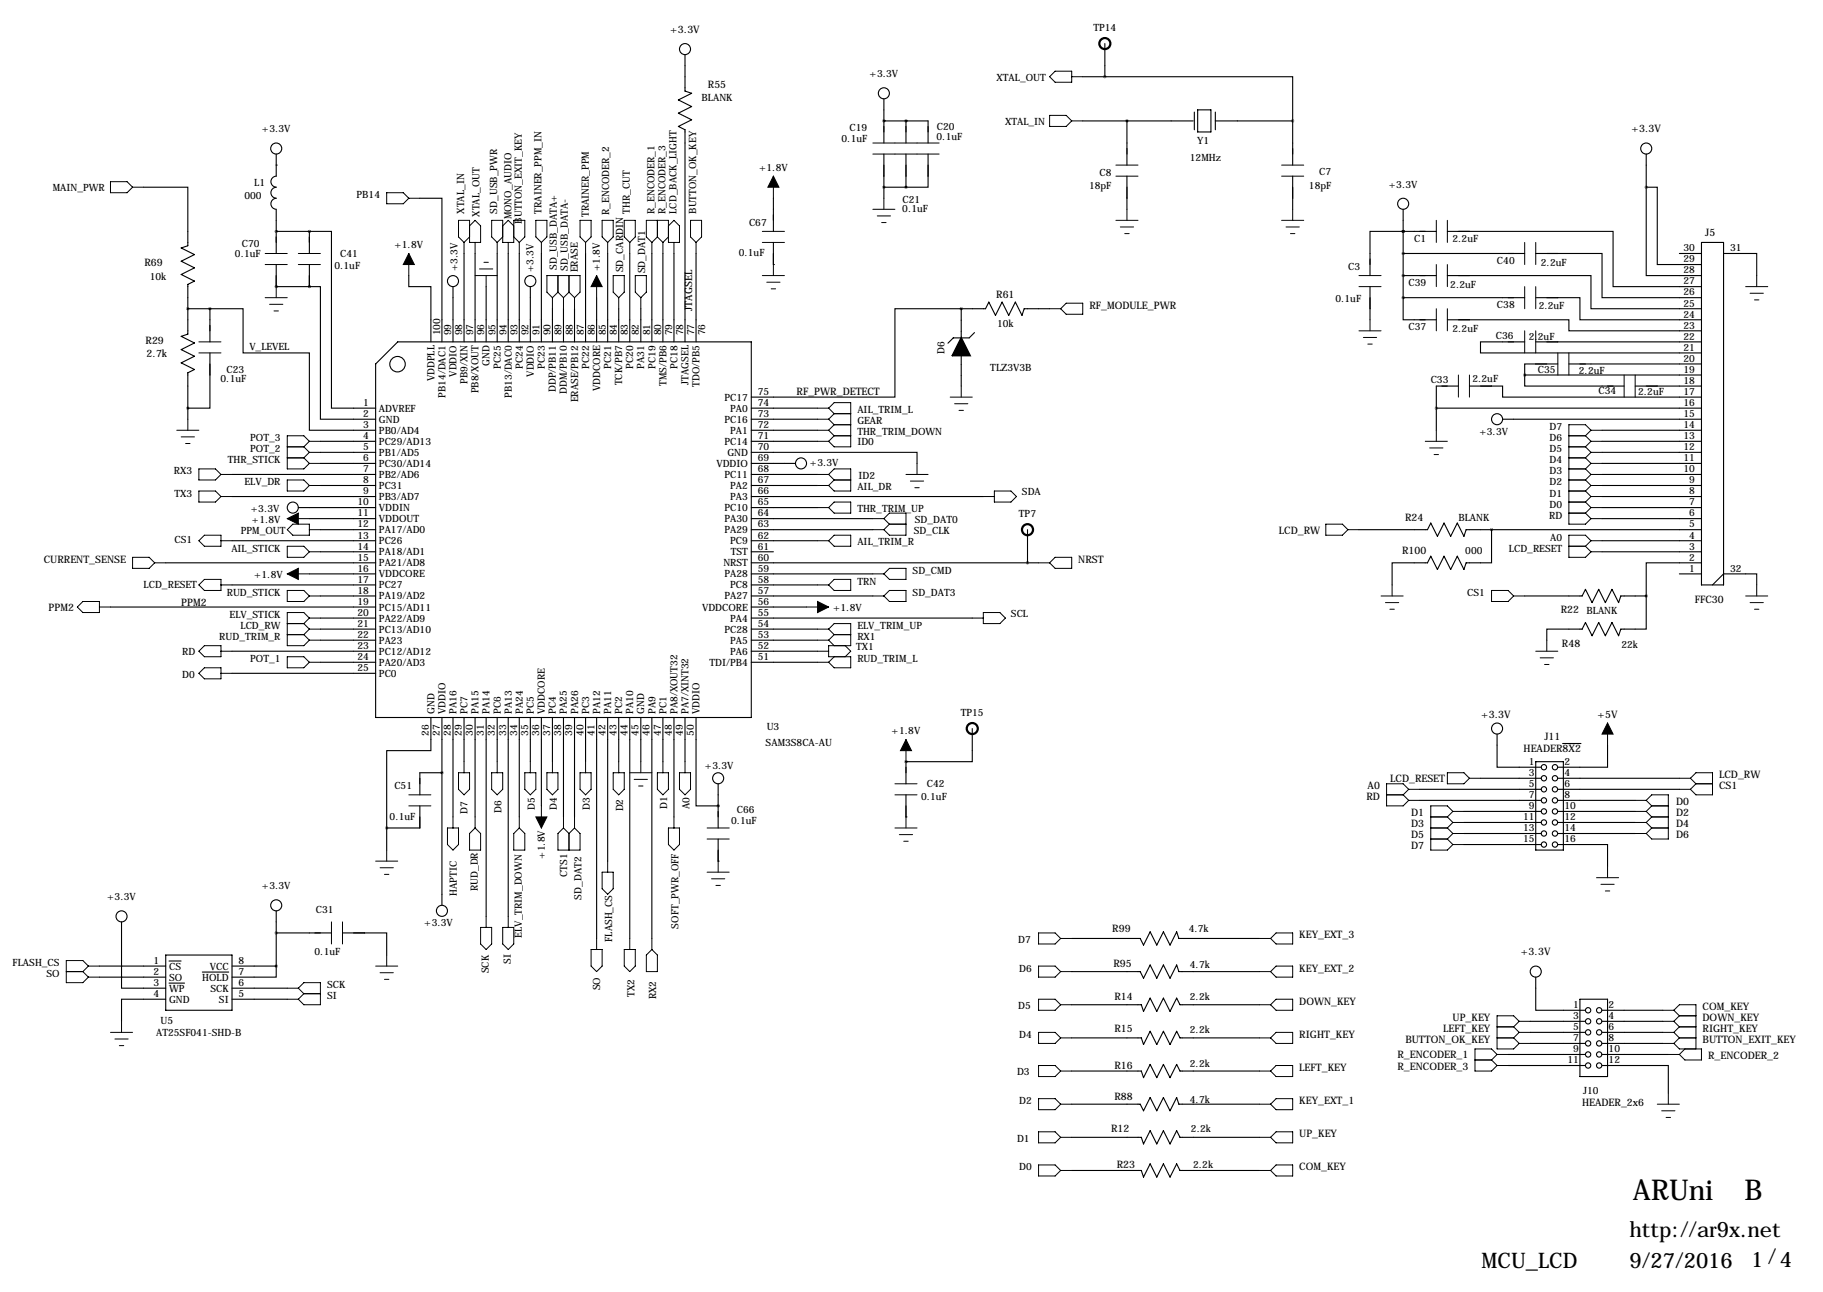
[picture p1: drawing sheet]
<svg xmlns="http://www.w3.org/2000/svg" width="419mm" height="297mm" viewBox="0 0 419 297" stroke-linecap="round" stroke-linejoin="round" font-family="sans-serif">
<g fill="none" stroke="#000" stroke-width=".25">
<path d="M157.5 12.6v8.3l1.5 .5-3 1.6 3 1.5-3 1.5 3 1.5-3 1.6 1.5 .7v48.8M248.9 17.6h5.1M254 17.6h43.2v10.2M254 10v7.6M63.5 35.4v5.1a1.27 1.27 0 0 0-1.2 1.3 1.27 1.27 0 0 0 1.2 1.2 1.27 1.27 0 0 0-1.2 1.3 1.27 1.27 0 0 0 1.2 1.3 1.27 1.27 0 0 0-1.2 1.2 1.27 1.27 0 0 0 1.2 1.3v10.2M63.5 38h.1M203.2 27.8h.1M203.2 22.7v10.2M203.2 35.4v10.2M203.2 27.8h10.2v5.1M208.3 27.8h.1M208.3 27.8v5.1"/>
<path d="M208.3 35.4v7.6M213.4 35.4v7.6h-5.1M248.9 27.8h25.4M259.1 27.8v10.2M274.6 25.8v4M275.3 25.3h3.1v5h-3.1zM279.4 25.8v4M279.4 27.8h17.8M297.2 27.8v10.2M378.5 35.4v7.6M33 43h10.2v13.5l-1.5 .5 3 1.5-3 1.6 3 1.5-3 1.5 3 1.5-1.5 .8v11.4l-1.5 .5 3 1.6-3 1.5 3 1.5-3 1.5 3 1.5-1.5 .8v10.7M63.5 53.2h.1"/>
<path d="M63.5 53.2h7.6M71.1 53.2h.1M71.1 53.2h5.1v40.6h10.2M71.1 53.2v5.1M96.5 45.6h5.1v33M106.7 58.3v20.3M109.2 58.3v20.3M114.3 58.3v20.3M116.8 58.3v20.3M119.4 58.3v20.3M124.5 58.3v20.3M134.6 58.3v20.3"/>
<path d="M139.7 58.3v20.3M144.8 58.3v20.3M149.9 58.3v20.3M152.4 58.3v20.3M154.9 58.3v20.3M160 58.3v20.3M177.8 45.6v7.6M177.8 55.7v5.1M203.2 43h5.1M259.1 40.5v7.6M297.2 40.5v7.6M322.6 53.2h.1"/>
<path d="M322.6 53.2h-7.6v10.2M322.6 58.3h27.9M322.6 53.2h7.6M322.6 48.1v20.3M332.7 53.2h38.1v12.7h20.4M353.1 58.3h15.2v10.1h22.9M378.5 43v20.4h12.7M378.5 43h2.5v17.8h10.2M386.1 58.3h5.1M391.2 55.7h5v78.8h-5zM396.2 58.3h7.7v5.1M43.2 71h5.1"/>
<path d="M48.3 71h7.6v10.1h15.2v17.8h15.3M48.3 71v7.6M63.5 65.9h.1M63.5 60.8v5.1M63.5 65.9h7.6M71.1 65.9h.1M71.1 65.9h2.6v30.5h12.7M71.1 60.8v5.1M91.4 78.6h81.3v86.4h-86.3v-81.3zM94 63.4v2.5h5.1v12.7M104.1 65.9v12.7M111.8 65.9v12.7"/>
<path d="M121.9 65.9v12.7M127 71v7.6M129.5 71v7.6M132.1 71v7.6M137.2 68.4v10.2M142.2 71v7.6M147.3 71v7.6M177.8 60.8h.1M221 71h-15.3v20.3h-33M221 71h5.6l.7-1.5 1.6 3 1.5-3 1.5 3 1.5-3 1.5 3 .6-1.5h5.8M221 71v6.7M224 76.5l-1.2 1.2h-3.6l-1.3 1.2"/>
<path d="M315 65.9v7.6M322.6 68.4v5.1h7.6M322.6 68.4h27.9M322.6 63.4h7.6M332.7 73.5h28v2.6h30.5M332.7 63.4h33.1v7.6h25.4M350.5 78.6h-10.1v2.5h50.8M353.1 68.4h10.1v5.1h28M353.1 78.6h38.1M48.3 81.1v12.7h-5.1M172.7 93.8h15.3M172.7 96.4h15.3"/>
<path d="M172.7 98.9h15.3M221 81.7v7.1M330.2 93.8h61M335.3 88.8h-5.1v10.1M337.8 88.8h7.6v2.5h45.8M345.4 96.4h45.8M350.5 86.2v2.6h22.9M350.5 86.2h40.7M358.1 83.7h-7.6v2.5M360.7 83.7h30.5M368.3 98.9h22.9M375.9 88.8h15.3"/>
<path d="M53.3 109.1h33.1M53.3 114.2h33.1M68.6 116.7h17.8M71.1 119.2h15.3M73.7 101.5h12.7M73.7 104h12.7M73.7 106.5h12.7M73.7 111.6h12.7M172.7 104h38.1v2.5M172.7 101.5h15.3M172.7 106.5h10.2M172.7 109.1h15.3"/>
<path d="M172.7 111.6h15.3M172.7 114.2h53.4M172.7 116.7h15.3M172.7 119.2h28M368.3 101.5h22.9M368.3 104h22.9M368.3 106.5h22.9M368.3 109.1h22.9M368.3 111.6h22.9M368.3 114.2h22.9M368.3 116.7h22.9M368.3 119.2h22.9"/>
<path d="M25.4 139.6h61M38.1 129.4h48.3M53.3 124.3h33.1M53.3 134.5h33.1M71.1 131.9h15.3M73.7 121.8h12.7M73.7 126.9h12.7M73.7 137h12.7M172.7 121.8h28M172.7 124.3h15.3M172.7 126.9h5.1M172.7 129.4h66.1"/>
<path d="M172.7 131.9h28M172.7 134.5h15.3M172.7 137h28M172.7 139.6h12.7M236.2 121.8v7.6M312.4 121.8h15.8l.7-1.5 1.6 3 1.5-3 1.5 3 1.5-3 1.5 3 .6-1.5h54.1M342.9 121.8v7.6h-5.8l-.6 1.5-1.5-3-1.5 3-1.5-3-1.5 3-1.6-3-.7 1.5h-8.2v5.1M350.5 137h13.2l.8-1.5 1.5 3 1.5-3 1.6 3 1.5-3 1.5 3 .5-1.5h5.9M368.3 124.3h22.9M368.3 126.9h22.9M378.5 137v7.6h-5.9l-.5 1.6-1.5-3.1-1.5 3.1-1.6-3.1-1.5 3.1-1.5-3.1-.8 1.5h-8.1v2.6M386.1 131.9h5.1"/>
<path d="M391.2 129.4h-12.7v7.6M393.7 134.5l2.5-2.6h7.7v2.6M53.3 149.7h33.1M53.3 154.8h33.1M73.7 142.1h12.7M73.7 144.6h12.7M73.7 147.2h12.7M73.7 152.3h12.7M172.7 142.1h50.8M172.7 144.6h15.3M172.7 147.2h15.3M172.7 149.7h15.3"/>
<path d="M172.7 152.3h15.3M99.1 165v7.6h-10.2v17.8M101.6 165v43.1M101.6 177.7h-5.1v5M104.1 165v22.8M106.7 165v10.1M109.2 165v22.8M111.8 165v45.7M114.3 165v10.1M116.8 165v45.7M119.4 165v22.8M121.9 165v10.1"/>
<path d="M124.5 165v20.3M127 165v10.1M129.5 165v22.8M132.1 165v22.8M134.6 165v10.1M137.2 165v50.8M139.7 165v33M142.2 165v10.1M144.8 165v50.8M147.3 165v10.1M149.9 165v50.8M152.4 165v10.1"/>
<path d="M154.9 165v22.8M157.5 165v10.1M160 165v20.3h5.1M208.3 175.1h.1M208.3 175.1v5.1M223.5 167.5v7.6h-15.2M340.4 178.9h13.9M344.2 168.8v7.6h10.1M353.1 175.1h6.3v20.3h-6.3zM358.1 178.9h28M359.2 170.9h4.3M369.6 171.3v5.1h-11.5"/>
<path d="M88.9 190.4v5M96.5 185.3v5.1h-7.6M165.1 198h.1M165.1 185.3h.1M165.1 180.2v10.2M165.1 192.9v5.1M208.3 187.8h.1M208.3 182.7v5.1M326.4 181.5h27.9M326.4 184h27.9M336.5 186.5h17.8M336.5 189.1h17.8"/>
<path d="M336.5 191.6h17.8M336.5 194.2h17.8M358.1 194.2h11.5v5M358.1 181.5h28M358.1 184h17.8M358.1 186.5h17.8M358.1 189.1h17.8M358.1 191.6h17.8M27.9 211.9v15.3h10.2M38.1 219.6h15.2v12.7h-15.2zM63.5 209.4v12.7M63.5 214.5h12.7"/>
<path d="M78.7 214.5h10.2v5.1M246.4 215.8h15.7l.8 1.5 1.5-3.1 1.5 3.1 1.6-3.1 1.5 3.1 1.5-3.1 .5 1.6h18.6M22.9 222.1h15.2M22.9 224.6h15.2M38.1 229.7h-10.2v5.1M38.9 220.9h2.7M38.9 226h3.5M46.5 223.5h6.1M53.3 222.1h10.2M53.3 227.2h12.7M53.3 229.7h12.7M63.5 222.1v2.5h-10.2"/>
<path d="M246.4 238.6h16l.5 1.5 1.5-3 1.5 3 1.6-3 1.5 3 1.5-3 .8 1.5h18.3M246.4 231h16l.5 1.5 1.5-3 1.5 3 1.6-3 1.5 3 1.5-3 .8 1.5h18.3M246.4 223.4h15.7l.8 1.5 1.5-3 1.5 3 1.6-3 1.5 3 1.5-3 .5 1.5h18.6M351.8 234.8h12.7M351.8 237.3h12.7M351.8 239.9h12.7M353.1 224.6v7.7h11.4M363.2 229.7h6.4v17.8h-6.4zM368.3 232.3h14M368.3 234.8h14M368.3 237.3h14M368.3 239.9h14"/>
<path d="M246.4 246.2h16l.5 1.6 1.5-3.1 1.5 3.1 1.6-3.1 1.5 3.1 1.5-3.1 .8 1.5h18.3M246.4 253.9h15.7l.8 1.5 1.5-3.1 1.5 3.1 1.6-3.1 1.5 3.1 1.5-3.1 .5 1.6h18.6M346.7 242.4h17.8M346.7 245h17.8M368.3 245h15.2v6.3M368.3 242.4h15.2M246.4 261.5h16l.5 1.5 1.5-3 1.5 3 1.6-3 1.5 3 1.5-3 .8 1.5h18.3M246.4 269.1h16l.5 1.5 1.5-3 1.5 3 1.6-3 1.5 3 1.5-3 .8 1.5h18.3"/>
<circle cx="157.5" cy="11.3" r="1.27"/>
<circle cx="63.5" cy="34.1" r="1.27"/>
<circle cx="203.2" cy="21.4" r="1.27"/>
<circle cx="378.5" cy="34.1" r="1.27"/>
<circle cx="322.6" cy="46.8" r="1.27"/>
<circle cx="104.1" cy="64.6" r="1.27"/>
<circle cx="121.9" cy="64.6" r="1.27"/>
<circle cx="91.4" cy="83.7" r="1.78"/>
<circle cx="344.2" cy="96.4" r="1.27"/>
<circle cx="67.3" cy="116.7" r="1.27"/>
<circle cx="184.1" cy="106.5" r="1.27"/>
<circle cx="165.1" cy="178.9" r="1.27"/>
<circle cx="344.2" cy="167.5" r="1.27"/>
<circle cx="354.9" cy="178.9" r=".61"/>
<circle cx="354.9" cy="176.4" r=".61"/>
<circle cx="357.5" cy="178.9" r=".61"/>
<circle cx="357.5" cy="176.4" r=".61"/>
<circle cx="354.9" cy="191.6" r=".61"/>
<circle cx="354.9" cy="186.5" r=".61"/>
<circle cx="354.9" cy="189.1" r=".61"/>
<circle cx="354.9" cy="181.5" r=".61"/>
<circle cx="354.9" cy="194.2" r=".61"/>
<circle cx="354.9" cy="184" r=".61"/>
<circle cx="357.5" cy="191.6" r=".61"/>
<circle cx="357.5" cy="186.5" r=".61"/>
<circle cx="357.5" cy="189.1" r=".61"/>
<circle cx="357.5" cy="181.5" r=".61"/>
<circle cx="357.5" cy="194.2" r=".61"/>
<circle cx="357.5" cy="184" r=".61"/>
<circle cx="27.9" cy="210.7" r="1.27"/>
<circle cx="63.5" cy="208.1" r="1.27"/>
<circle cx="101.6" cy="209.4" r="1.27"/>
<circle cx="353.1" cy="223.4" r="1.27"/>
<circle cx="365.1" cy="234.8" r=".61"/>
<circle cx="365.1" cy="232.3" r=".61"/>
<circle cx="365.1" cy="237.3" r=".61"/>
<circle cx="365.1" cy="239.9" r=".61"/>
<circle cx="367.6" cy="234.8" r=".61"/>
<circle cx="367.6" cy="232.3" r=".61"/>
<circle cx="367.6" cy="237.3" r=".61"/>
<circle cx="367.6" cy="239.9" r=".61"/>
<circle cx="365.1" cy="245" r=".61"/>
<circle cx="365.1" cy="242.4" r=".61"/>
<circle cx="367.6" cy="245" r=".61"/>
<circle cx="367.6" cy="242.4" r=".61"/>
</g>
<g fill="none" stroke="#000" stroke-width=".23">
<path d="M241.3 17.6l1.3-1.2h3.8v2.5h-3.8zM246.4 17.6h2.5M200.7 32.9h15.2M200.7 35.4h15.2M241.3 26.5h3.8l1.3 1.3-1.3 1.3h-3.8zM246.4 27.8h2.5M256.5 38h5.1M294.6 38h5.1M25.4 41.8h3.8l1.3 1.2-1.3 1.3h-3.8zM30.5 43h2.5M61 58.3h5M68.6 58.3h5.1"/>
<path d="M88.9 44.3h3.8l1.3 1.3-1.3 1.2h-3.8zM94 45.6h2.5M94 58.3v5.1M106.7 55.7v2.6M107.9 51.9l1.3-1.2 1.3 1.2v3.8h-2.6v-5h-2.5v3.8l1.3 1.2M107.9 54.5l-1.2 1.2M109.2 55.7v2.6M114.3 55.7l-1.3-1.2v-3.8h2.6v5h2.5v-5h2.5v3.8l-1.2 1.2M114.3 55.7v2.6M115.6 54.5l-1.3 1.2M115.6 51.9l1.2-1.2 1.3 1.2M116.8 55.7v2.6"/>
<path d="M118.1 54.5l1.3 1.2M119.4 55.7v2.6M123.2 50.7h2.5v3.8l-1.2 1.2-1.3-1.2zM124.5 55.7v2.6M133.3 50.7h2.6v3.8l-1.3 1.2-1.3-1.2zM134.6 55.7v2.6M138.4 50.7h2.6v3.8l-1.3 1.2-1.3-1.2zM139.7 55.7v2.6M143.5 50.7h2.5v3.8l-1.2 1.2-1.3-1.2zM144.8 55.7v2.6M149.9 55.7v2.6M151.1 54.5l-1.2 1.2"/>
<path d="M151.1 50.7v3.8M151.1 54.5l1.3 1.2M152.4 55.7v2.6M153.7 51.9l1.2-1.2 1.3 1.2v3.8h-2.5v-5h-5.1v3.8l1.3 1.2M153.7 54.5l-1.3 1.2M154.9 55.7v2.6M158.7 50.7h2.6v3.8l-1.3 1.2-1.3-1.2zM160 55.7v2.6M175.3 53.2h5M175.3 55.7h5M177.8 40.5v5.1M200.7 48.1h5"/>
<path d="M201.7 49.6h3M202.7 51.2h1M203.2 45.6v2.5M256.5 40.5h5.1M256.5 50.7h5.1M257.6 52.2h3M258.6 53.7h1M259.1 48.1v2.6M294.6 40.5h5.1M294.6 50.7h5.1M295.7 52.2h3M296.7 53.7h1"/>
<path d="M297.2 48.1v2.6M330.2 50.7v5M332.7 50.7v5M350.5 55.7v5.1M353.1 55.7v5.1M45.7 78.6h5.1M61 60.8h5M61 68.4h5M62 70h3M63 71.5h1M63.5 65.9v2.5M68.6 60.8h5.1"/>
<path d="M109.2 63.4h5.1M110.2 61.8h3.1M111.3 60.3h1M111.8 63.4v2.5M127 68.4l-1.3-1.2v-3.8h7.6v3.8l-1.2 1.2M127 68.4v2.6M128.3 63.4v3.8M128.3 67.2l-1.3 1.2M128.3 67.2l1.2 1.2M129.5 68.4v2.6M130.8 67.2l-1.3 1.2M130.8 63.4v3.8"/>
<path d="M130.8 67.2l1.3 1.2M132.1 68.4v2.6M137.2 63.4v5M141 63.4h2.5v3.8l-1.3 1.2-1.2-1.2zM142.2 68.4v2.6M146 63.4h2.6v3.8l-1.3 1.2-1.3-1.2zM147.3 68.4v2.6M175.3 63.4h5M176.3 64.9h3M177.3 66.4h1M177.8 60.8v2.6M241.3 71h2.5"/>
<path d="M245.1 69.7h3.8v2.5h-3.8l-1.3-1.2zM312.4 63.4h5.1M312.4 65.9h5.1M312.4 76.1h5.1M313.4 77.6h3.1M314.5 79.1h1M315 73.5v2.6M330.2 60.8v5.1M330.2 71v5.1M332.7 60.8v5.1M332.7 71v5.1M350.5 65.9v5.1"/>
<path d="M350.5 76.1v5M353.1 65.9v5.1M353.1 76.1v5M401.3 65.9h5.1M402.3 67.4h3.1M403.4 68.9h1M403.9 63.4v2.5M40.6 98.9h5.1M43.2 96.4v2.5M45.7 81.1h5.1M188 98.9h2.5M188 93.8h2.5"/>
<path d="M188 96.4h2.5M190.5 93.8l1.3-1.2h3.8v10.1h-3.8l-1.3-1.2M190.5 98.9l1.3 1.3M190.5 93.8l1.3 1.3M190.5 96.4l1.3 1.2M191.8 97.6h3.8M191.8 97.6l-1.3 1.3M191.8 95.1h3.8M191.8 95.1l-1.3 1.3M218.4 91.3h5.1M219.5 92.8h3M220.5 94.3h1"/>
<path d="M221 88.8v2.5M330.2 98.9v2.6M335.3 86.2v5.1M337.8 86.2v5.1M358.1 81.1v5.1M360.7 81.1v5.1M365.8 98.9l-1.3-1.3h-3.8v22.9h3.8l1.3-1.3M365.8 98.9h2.5M365.8 98.9l-1.3 1.3M373.4 86.2v5.1M375.9 86.2v5.1M41.7 100.4h3"/>
<path d="M42.7 102h1M45.7 112.9h3.8l1.3 1.3-1.3 1.2h-3.8zM45.7 107.8h3.8l1.3 1.3-1.3 1.2h-3.8zM50.8 109.1h2.5M50.8 114.2h2.5M66 110.3h3.8l1.3 1.3-1.3 1.3h-3.8zM66 105.3h3.8M66 102.7h3.8M66 119.2h5.1M69.8 105.3l1.3 1.2M69.8 102.7l1.3 1.3M71.1 101.5l-1.3-1.3h-3.8v7.6h3.8l1.3-1.3"/>
<path d="M71.1 106.5h2.6M71.1 101.5h2.6M71.1 101.5l-1.3 1.2M71.1 111.6h2.6M71.1 104h2.6M71.1 104l-1.3 1.3M188 116.7h2.5M188 101.5h2.5M188 111.6h2.5M188 109.1h2.5M190.5 109.1l1.3-1.3h3.8v5.1h-3.8l-1.3-1.3M190.5 109.1l1.3 1.2"/>
<path d="M191.8 115.4h3.8v2.6h-3.8l-1.3-1.3zM191.8 100.2h3.8M191.8 110.3h3.8M191.8 110.3l-1.3 1.3M191.8 100.2l-1.3 1.3M200.7 119.2h2.5M203.2 119.2l1.3-1.2h3.8v5h-3.8l-1.3-1.2M203.2 119.2l1.3 1.3M208.3 109.1h5.1M209.3 110.6h3M210.3 112.1h1M210.8 106.5v2.6"/>
<path d="M226.1 114.2h2.5M228.6 112.9h3.8l1.3 1.3-1.3 1.2h-3.8zM327.7 101.5h5M328.7 103h3M329.7 104.5h1M360.7 118h3.8M360.7 115.4h3.8M360.7 100.2h3.8M360.7 107.8h3.8M360.7 105.3h3.8M360.7 102.7h3.8M360.7 112.9h3.8"/>
<path d="M360.7 110.3h3.8M364.5 115.4l1.3 1.3M364.5 112.9l1.3 1.3M364.5 110.3l1.3 1.3M364.5 107.8l1.3 1.3M364.5 105.3l1.3 1.2M364.5 102.7l1.3 1.3M364.5 100.2l1.3 1.3M364.5 118l1.3 1.2M365.8 116.7h2.5M365.8 106.5h2.5M365.8 101.5h2.5"/>
<path d="M365.8 111.6h2.5M365.8 109.1h2.5M365.8 104h2.5M365.8 114.2h2.5M365.8 116.7l-1.3 1.3M365.8 119.2h2.5M365.8 114.2l-1.3 1.2M365.8 111.6l-1.3 1.3M365.8 109.1l-1.3 1.2M365.8 106.5l-1.3 1.3M365.8 104l-1.3 1.3M365.8 101.5l-1.3 1.2"/>
<path d="M19 138.3h3.9v2.5h-3.9l-1.2-1.2zM22.9 139.6h2.5M30.5 128.1h3.8l1.3 1.3-1.3 1.3h-3.8zM35.6 129.4h2.5M47 123h3.8v2.6h-3.8l-1.3-1.3zM47 133.2h3.8v2.5h-3.8l-1.3-1.2zM50.8 124.3h2.5M50.8 134.5h2.5M66 125.6h3.8l1.3 1.3-1.3 1.2h-3.8zM66 121.8l1.3-1.3h3.8v2.5h-3.8zM66 135.7h3.8l1.3 1.3-1.3 1.3h-3.8zM66 131.9h5.1"/>
<path d="M71.1 126.9h2.6M71.1 137h2.6M71.1 121.8h2.6M185.4 139.6h5.1M188 124.3h2.5M188 134.5h2.5M191.8 123h3.8v2.6h-3.8l-1.3-1.3zM191.8 133.2h3.8v2.5h-3.8l-1.3-1.2zM200.7 137h2.5M200.7 131.9h2.5M200.7 121.8h2.5M204.5 135.7h3.8v2.6h-3.8l-1.3-1.3z"/>
<path d="M204.5 130.7h3.8v2.5h-3.8l-1.3-1.3zM204.5 120.5l-1.3 1.3M204.5 120.5h3.8M238.8 129.4h2.5M241.3 129.4l1.3-1.3h3.8v2.6h-3.8zM304.8 120.5h3.8l1.3 1.3-1.3 1.2h-3.8zM309.9 121.8h2.5M317.5 137h5.1M318.5 138.5h3.1M320 134.5v2.5M342.9 135.7h3.8l1.3 1.3-1.3 1.3h-3.8zM348 137h2.5"/>
<path d="M360.7 125.6h3.8M364.5 125.6l1.3 1.3M365.8 124.3l-1.3-1.3h-3.8v5.1h3.8l1.3-1.2M365.8 124.3h2.5M365.8 126.9h2.5M365.8 124.3l-1.3 1.3M401.3 137h5.1M402.3 138.5h3.1M403.9 134.5v2.5M45.7 154.8l1.3-1.3h3.8v2.6h-3.8zM47 148.4h3.8v2.6h-3.8l-1.3-1.3zM50.8 149.7h2.5"/>
<path d="M50.8 154.8h2.5M66 151h3.8l1.3 1.3-1.3 1.2h-3.8zM66 143.4h3.8M66 145.9h3.8M69.8 145.9l1.3 1.3M69.8 143.4l1.3 1.2M71.1 142.1l-1.3-1.3h-3.8v7.6h3.8l1.3-1.2M71.1 142.1h2.6M71.1 142.1l-1.3 1.3M71.1 147.2h2.6M71.1 152.3h2.6M71.1 144.6h2.6"/>
<path d="M71.1 144.6l-1.3 1.3M188 147.2h2.5M188 152.3h2.5M188 144.6h2.5M188 149.7h2.5M190.5 144.6l1.3-1.2h3.8v5h-5.1v2.6h5.1v2.5h-3.8l-1.3-1.2M190.5 144.6l1.3 1.3M190.5 147.2l1.3 1.2M191.8 145.9h3.8M191.8 151l-1.3 1.3M191.8 145.9l-1.3 1.3M194.3 148.4l1.3 1.3-1.3 1.3"/>
<path d="M223.5 142.1h2.6M226.1 140.8h3.8l1.2 1.3-1.2 1.3h-3.8zM319.5 140.1h1M353.1 149.7h5M354.1 151.2h3M355.1 152.8h1M355.6 147.2v2.5M403.4 140.1h1M105.4 177.7h2.5v3.8l-1.2 1.2-1.3-1.2zM106.7 175.1v2.6M113 177.7h2.6v3.8l-1.3 1.2-1.3-1.2zM114.3 175.1v2.6"/>
<path d="M120.6 177.7h2.6v3.8l-1.3 1.2-1.3-1.2zM121.9 175.1v2.6M125.7 177.7h2.6v3.8l-1.3 1.2-1.3-1.2zM127 175.1v2.6M133.3 177.7h2.6v3.8l-1.3 1.2-1.3-1.2zM134.6 175.1v2.6M141 177.7h2.5v3.8l-1.3 1.2-1.2-1.2zM142.2 175.1v2.6M144.8 177.7h5.1M145.8 179.2h3M147.3 175.1v2.6M151.1 177.7h2.6v3.8l-1.3 1.2-1.3-1.2z"/>
<path d="M152.4 175.1v2.6M156.2 177.7h2.5v3.8l-1.2 1.2-1.3-1.2zM157.5 175.1v2.6M208.3 170v5.1M332.7 177.7h3.8l1.3 1.2-1.3 1.3h-3.8zM337.8 178.9h2.6M369.6 166.2v5.1M386.1 178.9h2.5M388.6 178.9l1.3-1.2h3.8v5h-3.8l-1.3-1.2M388.6 178.9l1.3 1.3M86.4 198h5M87.4 199.5h3"/>
<path d="M88.9 195.4v2.6M94 182.7h5.1M94 185.3h5.1M102.9 190.4h2.5v3.8l-1.3 1.2-1.2-1.2zM104.1 187.8v2.6M107.9 191.6l1.3-1.2 1.3 1.2v3.8h-2.6zM109.2 187.8v2.6M119.4 187.8v2.6M119.4 190.4l1.2 1.2v3.8h-2.5v-3.8zM124.5 185.3v5.1M129.5 190.4l-1.2 1.2v3.8h5v-3.8l-1.2-1.2M129.5 187.8v2.6"/>
<path d="M129.5 190.4l1.3 1.2M130.8 191.6v3.8M132.1 187.8v2.6M132.1 190.4l-1.3 1.2M139.7 198v2.5M146.8 180.7h1M153.7 190.4h2.5v3.8l-1.3 1.2-1.2-1.2zM154.9 187.8v2.6M162.6 190.4h5M162.6 192.9h5M165.1 198v2.5M205.7 180.2h5.1"/>
<path d="M205.7 182.7h5.1M205.7 190.4h5.1M206.8 191.9h3M207.8 193.4h1M208.3 187.8v2.6M318.8 182.7h3.8M322.6 182.7l1.2 1.3M323.8 181.5l-1.2-1.3h-3.8v5.1h3.8l1.2-1.3M323.8 181.5l-1.2 1.2M323.8 184h2.6M323.8 181.5h2.6M328.9 190.4h3.8"/>
<path d="M328.9 192.9h3.8M328.9 187.8h3.8M332.7 187.8l1.3 1.3M332.7 190.4l1.3 1.2M332.7 192.9l1.3 1.3M334 186.5l-1.3-1.2h-3.8v10.1h3.8l1.3-1.2M334 189.1l-1.3 1.3M334 186.5h2.5M334 186.5l-1.3 1.3M334 189.1h2.5M334 191.6h2.5M334 191.6l-1.3 1.3"/>
<path d="M334 194.2h2.5M369.6 199.2v2.6M375.9 186.5h2.6M375.9 184h2.6M375.9 189.1h2.6M375.9 191.6h2.6M378.5 184l1.2-1.3h3.8v10.2h-3.8l-1.2-1.3M378.5 184l1.2 1.3M378.5 189.1l1.2 1.3M378.5 186.5l1.2 1.3M379.7 185.3h3.8M379.7 190.4h3.8"/>
<path d="M379.7 187.8h3.8M379.7 187.8l-1.2 1.3M379.7 190.4l-1.2 1.2M379.7 185.3l-1.2 1.2M386.1 181.5h2.5M389.9 180.2h3.8M389.9 180.2l-1.3 1.3M76.2 211.9v5.1M78.7 211.9v5.1M88.4 201h1M88.9 219.6v2.5M110.5 213.2h2.5v3.8l-1.2 1.3-1.3-1.3z"/>
<path d="M111.8 210.7v2.5M115.6 213.2h2.5v3.8l-1.3 1.3-1.2-1.3zM116.8 210.7v2.5M135.9 218.3h2.5v3.8l-1.2 1.3-1.3-1.3zM137.2 215.8v2.5M138.4 200.5h2.6v3.8l-1.3 1.3-1.3-1.3zM143.5 218.3h2.5v3.8l-1.2 1.3-1.3-1.3zM144.8 215.8v2.5M149.9 218.3l1.2 1.3v3.8h-2.5v-3.8zM149.9 215.8v2.5M162.6 200.5h5M163.6 202h3"/>
<path d="M164.6 203.6h1M238.8 214.5h3.8l1.2 1.3-1.2 1.2h-3.8zM243.8 215.8h2.6M289.6 215.8h2.5M293.4 214.5h3.8v2.5h-3.8l-1.3-1.2zM367 201.8h5.1M368 203.3h3.1M369.1 204.8h1M15.2 223.4h3.8M19 223.4l1.3 1.2M20.3 224.6h2.6M20.3 222.1h2.6"/>
<path d="M20.3 222.1l-1.3 1.3M20.3 222.1l-1.3-1.3h-3.8v5.1h3.8l1.3-1.3M25.4 237.3h5.1M26.4 238.9h3.1M27.9 234.8v2.5M66 229.7h2.6M66 227.2h2.6M68.6 227.2l1.2-1.3h3.9v5.1h-3.9l-1.2-1.3M68.6 227.2l1.2 1.3M69.8 228.5h3.9M69.8 228.5l-1.2 1.2M86.4 222.1h5"/>
<path d="M87.4 223.6h3M88.4 225.2h1M238.8 222.1h3.8l1.2 1.3-1.2 1.2h-3.8zM238.8 229.7h3.8l1.2 1.3-1.2 1.3h-3.8zM238.8 237.3h3.8l1.2 1.3-1.2 1.3h-3.8zM243.8 238.6h2.6M243.8 231h2.6M243.8 223.4h2.6M289.6 238.6h2.5M289.6 231h2.5M289.6 223.4h2.5M293.4 237.3h3.8v2.6h-3.8l-1.3-1.3z"/>
<path d="M293.4 229.7h3.8v2.6h-3.8l-1.3-1.3zM293.4 222.1h3.8v2.5h-3.8l-1.3-1.2zM344.2 238.6h3.8M344.2 236.1h3.8M348 236.1l1.2 1.2M348 238.6l1.2 1.3M349.2 239.9h2.6M349.2 237.3h2.6M349.2 234.8l-1.2-1.3h-3.8v7.7h3.8l1.2-1.3M349.2 234.8h2.6M349.2 234.8l-1.2 1.3M349.2 237.3l-1.2 1.3"/>
<path d="M382.3 239.9h2.5M382.3 237.3h2.5M382.3 232.3h2.5M382.3 234.8h2.5M384.8 232.3l1.3-1.3h3.8v10.2M384.8 232.3l1.3 1.2M384.8 234.8l1.3 1.3M384.8 237.3l1.3 1.3M384.8 239.9l1.3 1.3h5.1v2.5h-3.9l-1.2-1.3M386.1 238.6h3.8M386.1 233.5h3.8M386.1 236.1h3.8"/>
<path d="M386.1 233.5l-1.3 1.3M386.1 236.1l-1.3 1.2M386.1 238.6l-1.3 1.3M27.4 240.4h1M238.8 245h3.8l1.2 1.2-1.2 1.3h-3.8zM238.8 252.6h3.8l1.2 1.3-1.2 1.2h-3.8zM243.8 253.9h2.6M243.8 246.2h2.6M289.6 253.9h2.5M289.6 246.2h2.5M293.4 252.6h3.8v2.5h-3.8l-1.3-1.2zM293.4 245h3.8v2.5h-3.8l-1.3-1.3z"/>
<path d="M339.1 243.7h3.8M342.9 243.7l1.3 1.3M344.2 242.4l-1.3-1.2h-3.8v5h3.8l1.3-1.2M344.2 245h2.5M344.2 242.4l-1.3 1.3M344.2 242.4h2.5M381 253.9h5.1M382 255.4h3.1M383 256.9h1M383.5 251.3v2.6M383.5 242.4h2.6M387.3 241.2l-1.2 1.2"/>
<path d="M238.8 267.8h3.8l1.2 1.3-1.2 1.3h-3.8zM238.8 260.2h3.8l1.2 1.3-1.2 1.2h-3.8zM243.8 269.1h2.6M243.8 261.5h2.6M289.6 269.1h2.5M289.6 261.5h2.5M293.4 267.8h3.8v2.6h-3.8l-1.3-1.3zM293.4 260.2h3.8v2.5h-3.8l-1.3-1.2z"/>
</g>
<g fill="none" stroke="#000" stroke-width=".51">
<circle cx="254" cy="10" r="1.27"/>
<circle cx="236.2" cy="121.8" r="1.27"/>
<circle cx="223.5" cy="167.5" r="1.27"/>
</g>
<path d="M221 77.7l2 4h-4.1z" fill="#000" stroke="#000" stroke-width=".38"/>
<path d="M94 58.3l1.2 2.5h-2.5zM177.8 40.5l1.3 2.5h-2.6zM137.2 63.4l1.2 2.5h-2.5zM66 119.2l2.6-1.2v2.5zM66 131.9l2.6-1.2v2.5zM188 138.3l2.5 1.3-2.5 1.2zM208.3 170l1.2 2.6h-2.5zM369.6 166.2l1.2 2.6h-2.5zM123.2 187.8h2.5l-1.2 2.6z" fill="#000" stroke="#000" stroke-width=".23"/>
<path d="M48.2 71a.05 .05 0 0 0 .1 0 .05 .05 0 0 0-.1 0zM378.4 43a.05 .05 0 0 0 .1 0 .05 .05 0 0 0-.1 0zM378.4 137a.05 .05 0 0 0 .1 0 .05 .05 0 0 0-.1 0z" fill="#000" stroke="#000" stroke-width=".63"/>
<g font-size="6.6">
<text x="375.4" y="276">ARUni</text>
<text x="401.1" y="276">B</text>
</g>
<g font-size="4.9">
<text x="374.6" y="284.3">http://ar9x.net</text>
<text x="340.6" y="291.5">MCU_LCD</text>
<text x="374.6" y="291.5">9/27/2016</text>
<text x="402.6" y="291.2">1 /4</text>
</g>
<g font-size="2.4">
<text x="154.1" y="7.5">+3.3V</text>
<text x="162.7" y="20.3">R55</text>
<text x="375.1" y="30.3">+3.3V</text>
<text x="392" y="54.4">J5</text>
<text x="33.2" y="61.2">R69</text>
<text x="159.1" y="71.5" transform="rotate(-90 159.1 71.5)">JTAGSEL</text>
<text x="229" y="68.4">R61</text>
<text x="250.4" y="71">RF_MODULE_PWR</text>
<text x="33.5" y="79">R29</text>
<text x="33.7" y="82.2">2.7k</text>
<text x="183.1" y="90.8">RF_PWR_DETECT</text>
<text x="323" y="119.7">R24</text>
<text x="294" y="122.8">LCD_RW</text>
<text x="10.1" y="129.4">CURRENT_SENSE</text>
<text x="247.9" y="129.4">NRST</text>
<text x="322.3" y="127.4">R100</text>
<text x="11.2" y="140.6">PPM2</text>
<text x="41.7" y="139.3">PPM2</text>
<text x="358.8" y="140.8">R22 BLANK</text>
<text x="389.6" y="138.5">FFC30</text>
<text x="359.1" y="148.7">R48</text>
<text x="340.5" y="165">+3.3V</text>
<text x="367.3" y="165">+5V</text>
<text x="350.3" y="173">HEADER8X2</text>
<text x="355" y="170">J11</text>
<text x="319.6" y="179.7">LCD_RESET</text>
<text x="395.2" y="178.9">LCD_RW</text>
<text x="314.1" y="184">RD</text>
<text x="314.4" y="181.5">A0</text>
<text x="385.3" y="185">D0</text>
<text x="395.2" y="181.5">CS1</text>
<text x="324.4" y="187.6">D1</text>
<text x="324.4" y="190.1">D3</text>
<text x="385.3" y="190.1">D4</text>
<text x="385.3" y="187.6">D2</text>
<text x="324.4" y="192.6">D5</text>
<text x="324.4" y="195.2">D7</text>
<text x="385.3" y="192.6">D6</text>
<text x="255.7" y="214.4">R99</text>
<text x="298.7" y="215.8">KEY_EXT_3</text>
<text x="349.7" y="219.6">+3.3V</text>
<text x="256" y="222.2">R95</text>
<text x="298.7" y="223.4">KEY_EXT_2</text>
<text x="256.2" y="230">R14</text>
<text x="298.7" y="231">DOWN_KEY</text>
<text x="391.4" y="232.3">COM_KEY</text>
<text x="256.2" y="237.3">R15</text>
<text x="298.7" y="238.6">RIGHT_KEY</text>
<text x="323.1" y="239.9">BUTTON_OK_KEY</text>
<text x="331.8" y="237.3">LEFT_KEY</text>
<text x="334" y="234.8">UP_KEY</text>
<text x="391.4" y="234.8">DOWN_KEY</text>
<text x="391.4" y="237.3">RIGHT_KEY</text>
<text x="391.4" y="239.9">BUTTON_EXIT_KEY</text>
<text x="256.2" y="245.7">R16</text>
<text x="321.3" y="243.2">R_ENCODER_1</text>
<text x="321.3" y="246">R_ENCODER_3</text>
<text x="392.7" y="243.4">R_ENCODER_2</text>
<text x="298.7" y="246.2">LEFT_KEY</text>
<text x="256.2" y="253">R88</text>
<text x="298.7" y="253.9">KEY_EXT_1</text>
<text x="363.7" y="254.3">HEADER_2x6</text>
<text x="255.5" y="260.2">R12</text>
<text x="298.7" y="261.5">UP_KEY</text>
<text x="256.7" y="268.6">R23</text>
<text x="298.7" y="269.1">COM_KEY</text>
</g>
<g font-size="2.3">
<text x="251.4" y="7.1">TP14</text>
<text x="199.9" y="17.6">+3.3V</text>
<text x="161.3" y="23.2">BLANK</text>
<text x="229.1" y="18.7">XTAL_OUT</text>
<text x="215.4" y="29.8">C20</text>
<text x="231.1" y="28.8">XTAL_IN</text>
<text x="60.2" y="30.3">+3.3V</text>
<text x="193.5" y="32.7">0.1uF</text>
<text x="195.3" y="30.1">C19</text>
<text x="215.3" y="32.2">0.1uF</text>
<text x="275.2" y="33.2">Y1</text>
<text x="174.5" y="39.2">+1.8V</text>
<text x="252.8" y="40.5">C8</text>
<text x="273.6" y="36.9">12MHz</text>
<text x="303.3" y="40.2">C7</text>
<text x="12.1" y="43.9">MAIN_PWR</text>
<text x="56.2" y="45.7">000</text>
<text x="58.4" y="42.8">L1</text>
<text x="82" y="45.6">PB14</text>
<text x="207.5" y="46.6">C21</text>
<text x="250.4" y="43.4">18pF</text>
<text x="300.9" y="43.4">18pF</text>
<text x="319.3" y="43.1">+3.3V</text>
<text x="106.7" y="49.1" transform="rotate(-90 106.7 49.1)">XTAL_IN</text>
<text x="110.2" y="49.8" transform="rotate(-90 110.2 49.8)">XTAL_OUT</text>
<text x="114.3" y="49.1" transform="rotate(-90 114.3 49.1)">SD_USB_PWR</text>
<text x="117.6" y="50.5" transform="rotate(-90 117.6 50.5)">MONO_AUDIO</text>
<text x="120" y="51.4" transform="rotate(-90 120 51.4)">BUTTON_EXIT_KEY</text>
<text x="124.5" y="49.1" transform="rotate(-90 124.5 49.1)">TRAINER_PPM_IN</text>
<text x="135.4" y="49.9" transform="rotate(-90 135.4 49.9)">TRAINER_PPM</text>
<text x="140" y="49.5" transform="rotate(-90 140 49.5)">R_ENCODER_2</text>
<text x="144.8" y="49.1" transform="rotate(-90 144.8 49.1)">THR_CUT</text>
<text x="150.5" y="49.2" transform="rotate(-90 150.5 49.2)">R_ENCODER_1</text>
<text x="153" y="49.2" transform="rotate(-90 153 49.2)">R_ENCODER_3</text>
<text x="155.5" y="49.1" transform="rotate(-90 155.5 49.1)">LCD_BACK_LIGHT</text>
<text x="160" y="49.1" transform="rotate(-90 160 49.1)">BUTTON_OK_KEY</text>
<text x="172.2" y="51.9">C67</text>
<text x="207.4" y="48.7">0.1uF</text>
<text x="54" y="59.1">0.1uF</text>
<text x="55.6" y="56.8">C70</text>
<text x="78.2" y="59">C41</text>
<text x="90.7" y="57">+1.8V</text>
<text x="169.8" y="58.9">0.1uF</text>
<text x="325.1" y="55.6">C1</text>
<text x="333.9" y="55.7">2.2uF</text>
<text x="387" y="57.8">30</text>
<text x="397.8" y="57.8">31</text>
<text x="34.4" y="64.4">10k</text>
<text x="76.9" y="61.9">0.1uF</text>
<text x="105.2" y="62.3" transform="rotate(-90 105.2 62.3)">+3.3V</text>
<text x="122.7" y="62.6" transform="rotate(-90 122.7 62.6)">+3.3V</text>
<text x="128" y="62.1" transform="rotate(-90 128 62.1)">SD_USB_DATA+</text>
<text x="130.6" y="62.3" transform="rotate(-90 130.6 62.3)">SD_USB_DATA-</text>
<text x="132.8" y="62.6" transform="rotate(-90 132.8 62.6)">ERASE</text>
<text x="137.9" y="62.3" transform="rotate(-90 137.9 62.3)">+1.8V</text>
<text x="143.3" y="62.6" transform="rotate(-90 143.3 62.6)">SD_CARDIN</text>
<text x="148.3" y="62.9" transform="rotate(-90 148.3 62.9)">SD_DAT1</text>
<text x="309.9" y="62.1">C3</text>
<text x="323.8" y="65.7">C39</text>
<text x="344.1" y="60.7">C40</text>
<text x="354.2" y="61.1">2.2uF</text>
<text x="387" y="65.4">27</text>
<text x="387" y="62.9">28</text>
<text x="387" y="60.3">29</text>
<text x="307" y="69.5">0.1uF</text>
<text x="333.4" y="66.2">2.2uF</text>
<text x="344.1" y="70.8">C38</text>
<text x="353.7" y="71">2.2uF</text>
<text x="387" y="70.5">25</text>
<text x="387" y="67.9">26</text>
<text x="101.2" y="77.1" transform="rotate(-90 101.2 77.1)">100</text>
<text x="103.7" y="77.1" transform="rotate(-90 103.7 77.1)">99</text>
<text x="106.3" y="77.1" transform="rotate(-90 106.3 77.1)">98</text>
<text x="108.8" y="77.1" transform="rotate(-90 108.8 77.1)">97</text>
<text x="111.3" y="77.1" transform="rotate(-90 111.3 77.1)">96</text>
<text x="113.9" y="77.1" transform="rotate(-90 113.9 77.1)">95</text>
<text x="116.4" y="77.1" transform="rotate(-90 116.4 77.1)">94</text>
<text x="119" y="77.1" transform="rotate(-90 119 77.1)">93</text>
<text x="121.5" y="77.1" transform="rotate(-90 121.5 77.1)">92</text>
<text x="124" y="77.1" transform="rotate(-90 124 77.1)">91</text>
<text x="126.6" y="77.1" transform="rotate(-90 126.6 77.1)">90</text>
<text x="129.1" y="77.1" transform="rotate(-90 129.1 77.1)">89</text>
<text x="131.7" y="77.1" transform="rotate(-90 131.7 77.1)">88</text>
<text x="134.2" y="77.1" transform="rotate(-90 134.2 77.1)">87</text>
<text x="136.7" y="77.1" transform="rotate(-90 136.7 77.1)">86</text>
<text x="139.3" y="77.1" transform="rotate(-90 139.3 77.1)">85</text>
<text x="141.8" y="77.1" transform="rotate(-90 141.8 77.1)">84</text>
<text x="144.4" y="77.1" transform="rotate(-90 144.4 77.1)">83</text>
<text x="146.9" y="77.1" transform="rotate(-90 146.9 77.1)">82</text>
<text x="149.4" y="77.1" transform="rotate(-90 149.4 77.1)">81</text>
<text x="152" y="77.1" transform="rotate(-90 152 77.1)">80</text>
<text x="154.5" y="77.1" transform="rotate(-90 154.5 77.1)">79</text>
<text x="157.1" y="77.1" transform="rotate(-90 157.1 77.1)">78</text>
<text x="159.6" y="77.1" transform="rotate(-90 159.6 77.1)">77</text>
<text x="162.1" y="77.1" transform="rotate(-90 162.1 77.1)">76</text>
<text x="229.2" y="75.1">10k</text>
<text x="323.8" y="75.9">C37</text>
<text x="333.9" y="76.3">2.2uF</text>
<text x="343.9" y="77.9">C36</text>
<text x="387" y="75.6">23</text>
<text x="387" y="73">24</text>
<text x="57.3" y="80.4">V_LEVEL</text>
<text x="217.2" y="81.4" transform="rotate(-90 217.2 81.4)">D6</text>
<text x="351.4" y="78.1">2.2uF</text>
<text x="387" y="83.2">20</text>
<text x="387" y="80.6">21</text>
<text x="387" y="78.1">22</text>
<text x="50.7" y="87.8">0.1uF</text>
<text x="52" y="85.7">C23</text>
<text x="99.9" y="87.7" transform="rotate(-90 99.9 87.7)">VDDPLL</text>
<text x="104.9" y="86.6" transform="rotate(-90 104.9 86.6)">VDDIO</text>
<text x="107.5" y="88.3" transform="rotate(-90 107.5 88.3)">PB9/XIN</text>
<text x="112.6" y="84.1" transform="rotate(-90 112.6 84.1)">GND</text>
<text x="115.1" y="84.8" transform="rotate(-90 115.1 84.8)">PC25</text>
<text x="120.2" y="84.8" transform="rotate(-90 120.2 84.8)">PC24</text>
<text x="122.7" y="86.6" transform="rotate(-90 122.7 86.6)">VDDIO</text>
<text x="125.3" y="84.8" transform="rotate(-90 125.3 84.8)">PC23</text>
<text x="135.4" y="84.8" transform="rotate(-90 135.4 84.8)">PC22</text>
<text x="138" y="89.9" transform="rotate(-90 138 89.9)">VDDCORE</text>
<text x="140.5" y="84.8" transform="rotate(-90 140.5 84.8)">PC21</text>
<text x="143" y="88.6" transform="rotate(-90 143 88.6)">TCK/PB7</text>
<text x="145.6" y="84.8" transform="rotate(-90 145.6 84.8)">PC20</text>
<text x="148.1" y="84.8" transform="rotate(-90 148.1 84.8)">PA31</text>
<text x="150.7" y="84.8" transform="rotate(-90 150.7 84.8)">PC19</text>
<text x="153.2" y="88.7" transform="rotate(-90 153.2 88.7)">TMS/PB6</text>
<text x="155.7" y="84.8" transform="rotate(-90 155.7 84.8)">PC18</text>
<text x="158.3" y="88.5" transform="rotate(-90 158.3 88.5)">JTAGSEL</text>
<text x="160.8" y="89" transform="rotate(-90 160.8 89)">TDO/PB5</text>
<text x="227.7" y="85.2">TLZ3V3B</text>
<text x="328.9" y="88.1">C33</text>
<text x="338.5" y="87.7">2.2uF</text>
<text x="353.6" y="85.8">C35</text>
<text x="363" y="86">2.2uF</text>
<text x="387" y="88.3">18</text>
<text x="387" y="85.7">19</text>
<text x="83.5" y="93.3">1</text>
<text x="83.5" y="95.9">2</text>
<text x="87.1" y="94.6">ADVREF</text>
<text x="102.4" y="91.5" transform="rotate(-90 102.4 91.5)">PB14/DAC1</text>
<text x="110" y="90.4" transform="rotate(-90 110 90.4)">PB8/XOUT</text>
<text x="117.6" y="91.5" transform="rotate(-90 117.6 91.5)">PB13/DAC0</text>
<text x="127.8" y="90.2" transform="rotate(-90 127.8 90.2)">DDP/PB11</text>
<text x="130.3" y="90.6" transform="rotate(-90 130.3 90.6)">DDM/PB10</text>
<text x="132.9" y="92.5" transform="rotate(-90 132.9 92.5)">ERASE/PB12</text>
<text x="166.6" y="92.1">PC17</text>
<text x="167.9" y="94.6">PA0</text>
<text x="174.2" y="95.9">73</text>
<text x="174.2" y="93.3">74</text>
<text x="174.2" y="90.8">75</text>
<text x="197.1" y="94.9">AIL_TRIM_L</text>
<text x="367.5" y="90.6">C34</text>
<text x="376.6" y="90.8">2.2uF</text>
<text x="387" y="95.9">15</text>
<text x="387" y="93.3">16</text>
<text x="387" y="90.8">17</text>
<text x="57.5" y="101.5">POT_3</text>
<text x="83.5" y="98.4">3</text>
<text x="83.5" y="101">4</text>
<text x="87.1" y="97.2">GND</text>
<text x="87.1" y="99.7">PB0/AD4</text>
<text x="166.6" y="97.2">PC16</text>
<text x="167.9" y="99.7">PA1</text>
<text x="174.2" y="101">71</text>
<text x="174.2" y="98.4">72</text>
<text x="197.1" y="99.9">THR_TRIM_DOWN</text>
<text x="197.1" y="97.4">GEAR</text>
<text x="340.1" y="99.9">+3.3V</text>
<text x="356.3" y="101.5">D6</text>
<text x="356.3" y="98.9">D7</text>
<text x="387" y="101">13</text>
<text x="387" y="98.4">14</text>
<text x="52.4" y="106.5">THR_STICK</text>
<text x="57.5" y="104">POT_2</text>
<text x="83.5" y="103.5">5</text>
<text x="83.5" y="106">6</text>
<text x="87.1" y="102.3">PC29/AD13</text>
<text x="87.1" y="104.8">PB1/AD5</text>
<text x="87.1" y="107.3">PC30/AD14</text>
<text x="164.7" y="107.3">VDDIO</text>
<text x="166.6" y="102.3">PC14</text>
<text x="167.2" y="104.8">GND</text>
<text x="174.2" y="106">69</text>
<text x="174.2" y="103.5">70</text>
<text x="186.2" y="107.1">+3.3V</text>
<text x="197.1" y="102.2">ID0</text>
<text x="356.3" y="106.5">D4</text>
<text x="356.3" y="104">D5</text>
<text x="387" y="106">11</text>
<text x="387" y="103.5">12</text>
<text x="40" y="109.1">RX3</text>
<text x="56.2" y="111.6">ELV_DR</text>
<text x="83.5" y="108.6">7</text>
<text x="83.5" y="111.1">8</text>
<text x="83.5" y="113.7">9</text>
<text x="87.1" y="109.9">PB2/AD6</text>
<text x="87.1" y="112.4">PC31</text>
<text x="166.6" y="109.9">PC11</text>
<text x="167.9" y="112.4">PA2</text>
<text x="174.2" y="113.7">66</text>
<text x="174.2" y="111.1">67</text>
<text x="174.2" y="108.6">68</text>
<text x="197.1" y="112.6">AIL_DR</text>
<text x="197.4" y="110.1">ID2</text>
<text x="234.9" y="113.9">SDA</text>
<text x="356.3" y="111.6">D2</text>
<text x="356.3" y="109.1">D3</text>
<text x="387" y="108.6">10</text>
<text x="388.3" y="113.7">8</text>
<text x="388.3" y="111.1">9</text>
<text x="40.1" y="114.2">TX3</text>
<text x="57.7" y="117.7">+3.3V</text>
<text x="82.2" y="116.2">10</text>
<text x="82.2" y="118.7">11</text>
<text x="87.1" y="115">PB3/AD7</text>
<text x="87.1" y="117.5">VDDIN</text>
<text x="166.6" y="117.5">PC10</text>
<text x="167.9" y="115">PA3</text>
<text x="174.2" y="118.7">64</text>
<text x="174.2" y="116.2">65</text>
<text x="197.1" y="117.7">THR_TRIM_UP</text>
<text x="234.2" y="118.8">TP7</text>
<text x="335.3" y="119.8">BLANK</text>
<text x="356.1" y="119.2">RD</text>
<text x="356.3" y="116.7">D0</text>
<text x="356.3" y="114.2">D1</text>
<text x="388.3" y="118.7">6</text>
<text x="388.3" y="116.2">7</text>
<text x="40.1" y="124.8">CS1</text>
<text x="55.4" y="122.8">PPM_OUT</text>
<text x="57.9" y="120.3">+1.8V</text>
<text x="82.2" y="121.3">12</text>
<text x="82.2" y="123.8">13</text>
<text x="87.1" y="120">VDDOUT</text>
<text x="87.1" y="122.6">PA17/AD0</text>
<text x="87.1" y="125.1">PC26</text>
<text x="166.6" y="122.6">PA29</text>
<text x="166.6" y="120">PA30</text>
<text x="167.9" y="125.1">PC9</text>
<text x="174.2" y="123.8">62</text>
<text x="174.2" y="121.3">63</text>
<text x="197.1" y="125.3">AIL_TRIM_R</text>
<text x="210.1" y="122.8">SD_CLK</text>
<text x="210.3" y="120.3">SD_DAT0</text>
<text x="356.4" y="124.3">A0</text>
<text x="388.3" y="123.8">4</text>
<text x="388.3" y="121.3">5</text>
<text x="53.2" y="126.9">AIL_STICK</text>
<text x="82.2" y="126.4">14</text>
<text x="82.2" y="128.9">15</text>
<text x="82.2" y="131.4">16</text>
<text x="87.1" y="127.7">PA18/AD1</text>
<text x="87.1" y="130.2">PA21/AD8</text>
<text x="166.3" y="130.2">NRST</text>
<text x="168" y="127.7">TST</text>
<text x="174.2" y="131.4">59</text>
<text x="174.2" y="128.9">60</text>
<text x="174.2" y="126.4">61</text>
<text x="209.8" y="131.9">SD_CMD</text>
<text x="336.9" y="127.5">000</text>
<text x="346.9" y="126.9">LCD_RESET</text>
<text x="388.3" y="131.4">1</text>
<text x="388.3" y="128.9">2</text>
<text x="388.3" y="126.4">3</text>
<text x="397.8" y="131.4">32</text>
<text x="33" y="135.2">LCD_RESET</text>
<text x="52.1" y="137">RUD_STICK</text>
<text x="58.4" y="133">+1.8V</text>
<text x="82.2" y="134">17</text>
<text x="82.2" y="136.5">18</text>
<text x="87.1" y="132.7">VDDCORE</text>
<text x="87.1" y="135.3">PC27</text>
<text x="87.1" y="137.8">PA19/AD2</text>
<text x="166.6" y="137.8">PA27</text>
<text x="166.6" y="132.7">PA28</text>
<text x="167.9" y="135.3">PC8</text>
<text x="174.2" y="136.5">57</text>
<text x="174.2" y="134">58</text>
<text x="197.1" y="134.5">TRN</text>
<text x="209.8" y="137">SD_DAT3</text>
<text x="337.3" y="137">CS1</text>
<text x="52.8" y="142.1">ELV_STICK</text>
<text x="82.2" y="139.1">19</text>
<text x="82.2" y="141.6">20</text>
<text x="87.1" y="140.4">PC15/AD11</text>
<text x="87.1" y="142.9">PA22/AD9</text>
<text x="161.4" y="140.4">VDDCORE</text>
<text x="167.9" y="142.9">PA4</text>
<text x="174.2" y="141.6">55</text>
<text x="174.2" y="139.1">56</text>
<text x="191.5" y="140.6">+1.8V</text>
<text x="232.4" y="141.8">SCL</text>
<text x="50.4" y="147.2">RUD_TRIM_R</text>
<text x="55.3" y="144.6">LCD_RW</text>
<text x="82.2" y="144.1">21</text>
<text x="82.2" y="146.7">22</text>
<text x="82.2" y="149.2">23</text>
<text x="87.1" y="145.4">PC13/AD10</text>
<text x="87.1" y="148">PA23</text>
<text x="166.6" y="145.4">PC28</text>
<text x="167.9" y="148">PA5</text>
<text x="174.2" y="149.2">52</text>
<text x="174.2" y="146.7">53</text>
<text x="174.2" y="144.1">54</text>
<text x="196.8" y="149.5">TX1</text>
<text x="197.1" y="144.6">ELV_TRIM_UP</text>
<text x="197.1" y="147.2">RX1</text>
<text x="372.7" y="149">22k</text>
<text x="41.9" y="150.5">RD</text>
<text x="41.9" y="155.8">D0</text>
<text x="57.5" y="152.3">POT_1</text>
<text x="82.2" y="151.8">24</text>
<text x="82.2" y="154.3">25</text>
<text x="87.1" y="150.5">PC12/AD12</text>
<text x="87.1" y="153.1">PA20/AD3</text>
<text x="87.1" y="155.6">PC0</text>
<text x="163.1" y="153.1">TDI/PB4</text>
<text x="167.9" y="150.5">PA6</text>
<text x="174.2" y="151.8">51</text>
<text x="197.1" y="152.3">RUD_TRIM_L</text>
<text x="99.9" y="164.2" transform="rotate(-90 99.9 164.2)">GND</text>
<text x="102.4" y="164.2" transform="rotate(-90 102.4 164.2)">VDDIO</text>
<text x="104.9" y="164.2" transform="rotate(-90 104.9 164.2)">PA16</text>
<text x="107.5" y="164.2" transform="rotate(-90 107.5 164.2)">PC7</text>
<text x="110" y="164.2" transform="rotate(-90 110 164.2)">PA15</text>
<text x="112.6" y="164.2" transform="rotate(-90 112.6 164.2)">PA14</text>
<text x="115.1" y="164.2" transform="rotate(-90 115.1 164.2)">PC6</text>
<text x="117.6" y="164.2" transform="rotate(-90 117.6 164.2)">PA13</text>
<text x="120.2" y="164.2" transform="rotate(-90 120.2 164.2)">PA24</text>
<text x="122.7" y="164.2" transform="rotate(-90 122.7 164.2)">PC5</text>
<text x="125.3" y="164.2" transform="rotate(-90 125.3 164.2)">VDDCORE</text>
<text x="127.8" y="164.2" transform="rotate(-90 127.8 164.2)">PC4</text>
<text x="130.3" y="164.2" transform="rotate(-90 130.3 164.2)">PA25</text>
<text x="132.9" y="164.2" transform="rotate(-90 132.9 164.2)">PA26</text>
<text x="135.4" y="164.2" transform="rotate(-90 135.4 164.2)">PC3</text>
<text x="138" y="164.2" transform="rotate(-90 138 164.2)">PA12</text>
<text x="140.5" y="164.2" transform="rotate(-90 140.5 164.2)">PA11</text>
<text x="143" y="164.2" transform="rotate(-90 143 164.2)">PC2</text>
<text x="145.6" y="164.2" transform="rotate(-90 145.6 164.2)">PA10</text>
<text x="148.1" y="164.2" transform="rotate(-90 148.1 164.2)">GND</text>
<text x="150.7" y="164.2" transform="rotate(-90 150.7 164.2)">PA9</text>
<text x="153.2" y="164.2" transform="rotate(-90 153.2 164.2)">PC1</text>
<text x="155.7" y="164.2" transform="rotate(-90 155.7 164.2)">PA8/XOUT32</text>
<text x="158.3" y="164.2" transform="rotate(-90 158.3 164.2)">PA7/XINT32</text>
<text x="160.8" y="164.2" transform="rotate(-90 160.8 164.2)">VDDIO</text>
<text x="176.3" y="167.8">U3</text>
<text x="220.9" y="164.5">TP15</text>
<text x="98.6" y="169.1" transform="rotate(-90 98.6 169.1)">26</text>
<text x="101.1" y="169.1" transform="rotate(-90 101.1 169.1)">27</text>
<text x="103.6" y="169.1" transform="rotate(-90 103.6 169.1)">28</text>
<text x="106.2" y="169.1" transform="rotate(-90 106.2 169.1)">29</text>
<text x="108.7" y="169.1" transform="rotate(-90 108.7 169.1)">30</text>
<text x="111.3" y="169.1" transform="rotate(-90 111.3 169.1)">31</text>
<text x="113.8" y="169.1" transform="rotate(-90 113.8 169.1)">32</text>
<text x="116.3" y="169.1" transform="rotate(-90 116.3 169.1)">33</text>
<text x="118.9" y="169.1" transform="rotate(-90 118.9 169.1)">34</text>
<text x="121.4" y="169.1" transform="rotate(-90 121.4 169.1)">35</text>
<text x="124" y="169.1" transform="rotate(-90 124 169.1)">36</text>
<text x="126.5" y="169.1" transform="rotate(-90 126.5 169.1)">37</text>
<text x="129" y="169.1" transform="rotate(-90 129 169.1)">38</text>
<text x="131.6" y="169.1" transform="rotate(-90 131.6 169.1)">39</text>
<text x="134.1" y="169.1" transform="rotate(-90 134.1 169.1)">40</text>
<text x="136.7" y="169.1" transform="rotate(-90 136.7 169.1)">41</text>
<text x="139.2" y="169.1" transform="rotate(-90 139.2 169.1)">42</text>
<text x="141.7" y="169.1" transform="rotate(-90 141.7 169.1)">43</text>
<text x="144.3" y="169.1" transform="rotate(-90 144.3 169.1)">44</text>
<text x="146.8" y="169.1" transform="rotate(-90 146.8 169.1)">45</text>
<text x="149.4" y="169.1" transform="rotate(-90 149.4 169.1)">46</text>
<text x="151.9" y="169.1" transform="rotate(-90 151.9 169.1)">47</text>
<text x="154.4" y="169.1" transform="rotate(-90 154.4 169.1)">48</text>
<text x="157" y="169.1" transform="rotate(-90 157 169.1)">49</text>
<text x="159.5" y="169.1" transform="rotate(-90 159.5 169.1)">50</text>
<text x="176" y="171.4">SAM3S8CA-AU</text>
<text x="205" y="168.8">+1.8V</text>
<text x="162.1" y="176.9">+3.3V</text>
<text x="351.5" y="175.9">1</text>
<text x="351.5" y="178.4">3</text>
<text x="359.7" y="175.9">2</text>
<text x="359.7" y="178.4">4</text>
<text x="90.7" y="181.5">C51</text>
<text x="211.7" y="183.8">0.1uF</text>
<text x="213.1" y="181">C42</text>
<text x="351.5" y="181">5</text>
<text x="351.5" y="183.5">7</text>
<text x="359.7" y="181">6</text>
<text x="359.7" y="183.5">8</text>
<text x="89.6" y="188.4">0.1uF</text>
<text x="107.4" y="187.1" transform="rotate(-90 107.4 187.1)">D7</text>
<text x="115.3" y="186.8" transform="rotate(-90 115.3 186.8)">D6</text>
<text x="122.9" y="186.3" transform="rotate(-90 122.9 186.3)">D5</text>
<text x="128" y="186.3" transform="rotate(-90 128 186.3)">D4</text>
<text x="135.6" y="186.3" transform="rotate(-90 135.6 186.3)">D3</text>
<text x="143.3" y="186.5" transform="rotate(-90 143.3 186.5)">D2</text>
<text x="153.4" y="186" transform="rotate(-90 153.4 186)">D1</text>
<text x="158.5" y="186" transform="rotate(-90 158.5 186)">A0</text>
<text x="168.1" y="189.4">0.1uF</text>
<text x="169.4" y="186.8">C66</text>
<text x="350.2" y="188.6">11</text>
<text x="350.2" y="191.1">13</text>
<text x="351.5" y="186">9</text>
<text x="359.7" y="186">10</text>
<text x="359.7" y="188.6">12</text>
<text x="359.7" y="191.1">14</text>
<text x="125.2" y="197.5" transform="rotate(-90 125.2 197.5)">+1.8V</text>
<text x="350.2" y="193.7">15</text>
<text x="359.7" y="193.7">16</text>
<text x="130.4" y="201.6" transform="rotate(-90 130.4 201.6)">CTS1</text>
<text x="24.6" y="206.9">+3.3V</text>
<text x="60.2" y="204.3">+3.3V</text>
<text x="72.6" y="209.9">C31</text>
<text x="105" y="206" transform="rotate(-90 105 206)">HAPTIC</text>
<text x="109.8" y="204.9" transform="rotate(-90 109.8 204.9)">RUD_DR</text>
<text x="133.7" y="206.8" transform="rotate(-90 133.7 206.8)">SD_DAT2</text>
<text x="97.5" y="213">+3.3V</text>
<text x="120" y="215.6" transform="rotate(-90 120 215.6)">ELV_TRIM_DOWN</text>
<text x="156" y="213.5" transform="rotate(-90 156 213.5)">SOFT_PWR_OFF</text>
<text x="273.3" y="214.2">4.7k</text>
<text x="35.3" y="221.6">1</text>
<text x="54.9" y="221.6">8</text>
<text x="72.3" y="219.7">0.1uF</text>
<text x="117.4" y="221.6" transform="rotate(-90 117.4 221.6)">SI</text>
<text x="140.7" y="216.5" transform="rotate(-90 140.7 216.5)">FLASH_CS</text>
<text x="234.1" y="216.8">D7</text>
<text x="2.9" y="222.1">FLASH_CS</text>
<text x="10.7" y="224.6">SO</text>
<text x="35.3" y="224.1">2</text>
<text x="35.3" y="226.7">3</text>
<text x="38.9" y="222.9">CS</text>
<text x="38.9" y="225.5">SO</text>
<text x="38.9" y="228">WP</text>
<text x="46.5" y="225.5">HOLD</text>
<text x="48.2" y="222.9">VCC</text>
<text x="48.4" y="228">SCK</text>
<text x="54.9" y="226.7">6</text>
<text x="54.9" y="224.1">7</text>
<text x="75.2" y="227.2">SCK</text>
<text x="112.4" y="223.8" transform="rotate(-90 112.4 223.8)">SCK</text>
<text x="138" y="227.7" transform="rotate(-90 138 227.7)">SO</text>
<text x="234.3" y="223.4">D6</text>
<text x="273.5" y="222.6">4.7k</text>
<text x="35.3" y="229.2">4</text>
<text x="38.9" y="230.5">GND</text>
<text x="50.3" y="230.5">SI</text>
<text x="54.9" y="229.2">5</text>
<text x="75.2" y="229.7">SI</text>
<text x="145.9" y="229.2" transform="rotate(-90 145.9 229.2)">TX2</text>
<text x="150.9" y="229.7" transform="rotate(-90 150.9 229.7)">RX2</text>
<text x="234.1" y="232">D5</text>
<text x="273.5" y="229.8">2.2k</text>
<text x="361.6" y="231.8">1</text>
<text x="369.8" y="231.8">2</text>
<text x="35.9" y="238.2">AT25SF041-SHD-B</text>
<text x="36.9" y="235.3">U5</text>
<text x="234.3" y="238.6">D4</text>
<text x="273.5" y="237.4">2.2k</text>
<text x="361.6" y="234.3">3</text>
<text x="361.6" y="236.8">5</text>
<text x="361.6" y="239.4">7</text>
<text x="369.8" y="234.3">4</text>
<text x="369.8" y="236.8">6</text>
<text x="369.8" y="239.4">8</text>
<text x="273.5" y="245.3">2.2k</text>
<text x="360.3" y="244.5">11</text>
<text x="361.6" y="241.9">9</text>
<text x="369.8" y="241.9">10</text>
<text x="369.8" y="244.5">12</text>
<text x="233.8" y="247.3">D3</text>
<text x="364" y="251.6">J10</text>
<text x="234.3" y="253.9">D2</text>
<text x="273.5" y="253.6">4.7k</text>
<text x="233.8" y="262.5">D1</text>
<text x="273.8" y="260.3">2.2k</text>
<text x="234.3" y="269.1">D0</text>
<text x="274.3" y="268.4">2.2k</text>
</g>
</svg>
